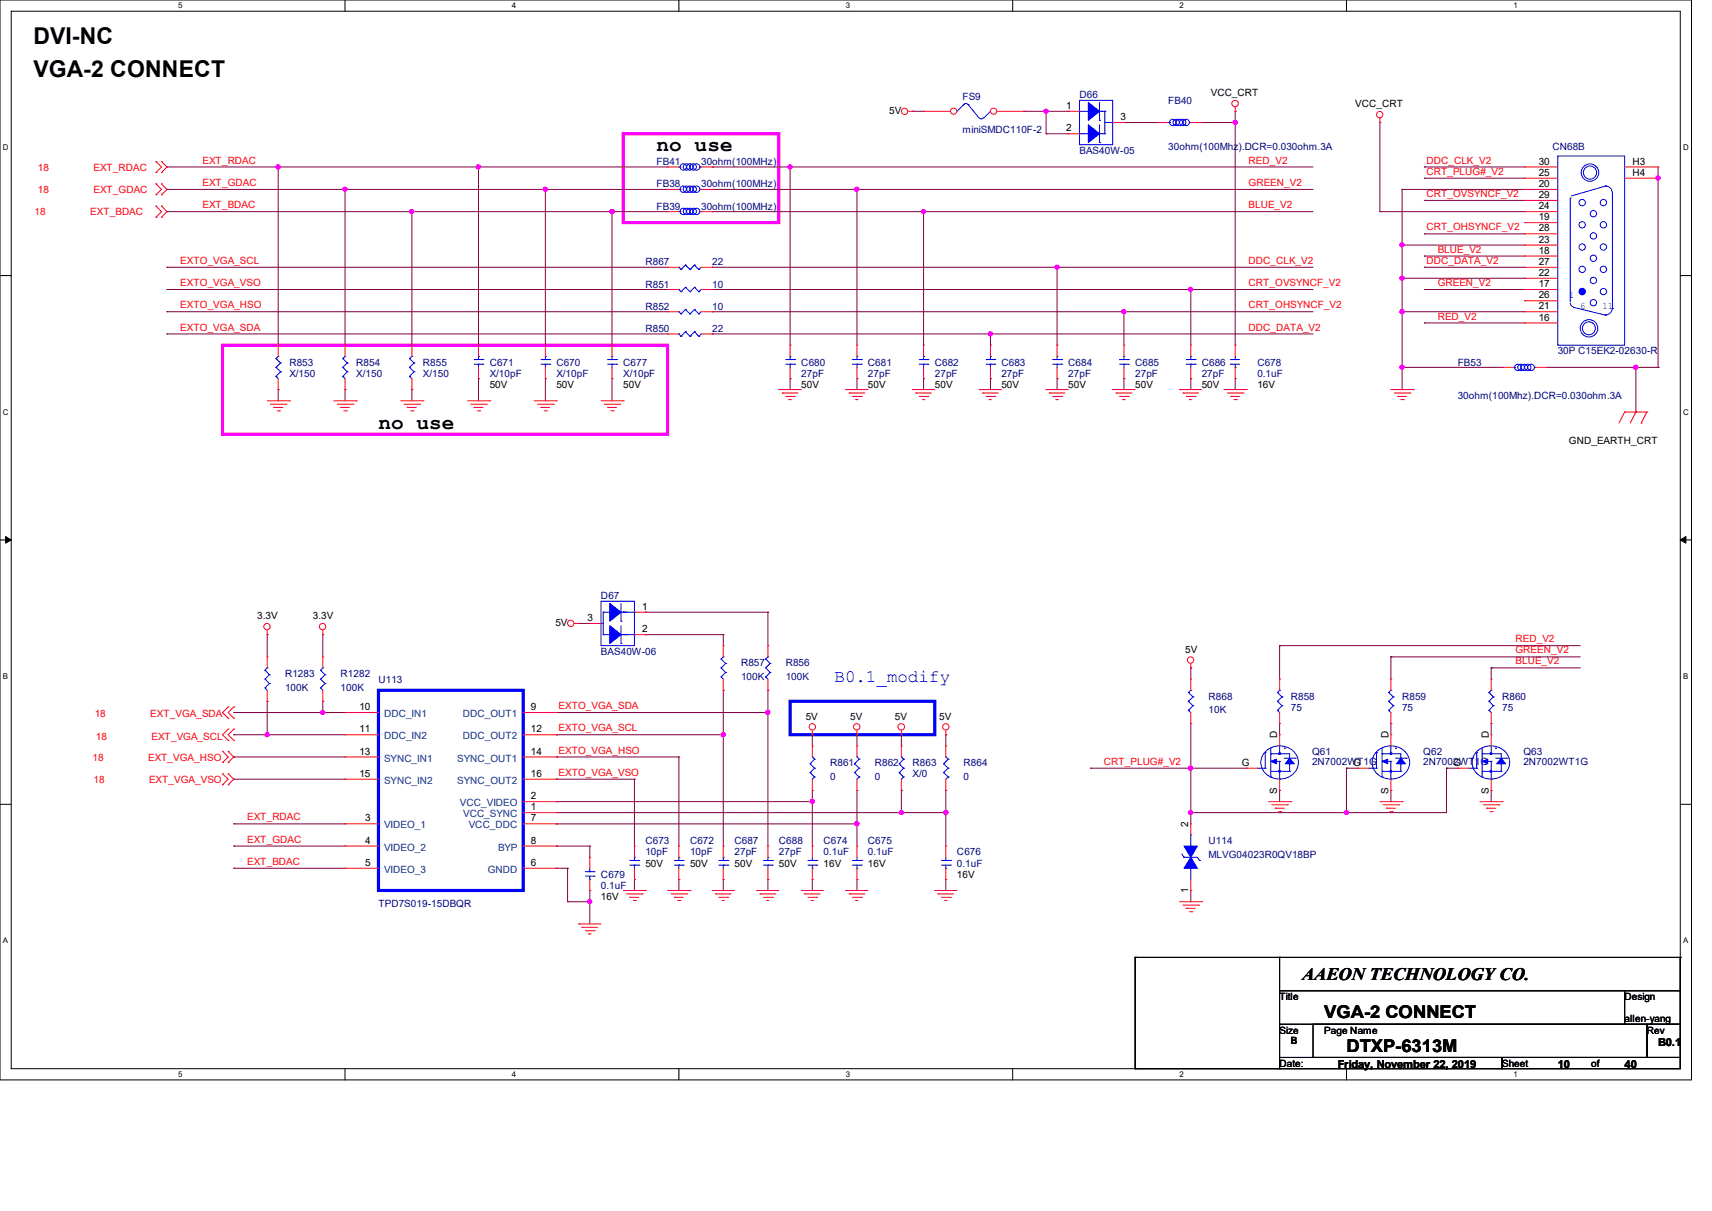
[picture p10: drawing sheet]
<svg xmlns="http://www.w3.org/2000/svg" width="297mm" height="210mm" viewBox="0 0 297 210" stroke-linecap="round" stroke-linejoin="round" font-family="sans-serif">
<path d="M0 0h293.5v187.3h-293.5zM1.9 1.9h289.6v183.4h-289.6z" fill="none" stroke="#000" stroke-width=".17"/>
<g fill="#fff">
<path d="M30.9 .2h.8v1.5h-.8z"/>
<path d="M30.9 185.5h.8v1.6h-.8z"/>
</g>
<path d="M59.9 0v1.9M59.9 185.3v2" fill="none" stroke="#000" stroke-width=".17"/>
<g fill="#fff">
<path d="M88.8 .2h.8v1.5h-.8z"/>
<path d="M88.8 185.5h.8v1.6h-.8z"/>
</g>
<path d="M117.8 0v1.9M117.8 185.3v2" fill="none" stroke="#000" stroke-width=".17"/>
<g fill="#fff">
<path d="M146.7 .2h.8v1.5h-.8z"/>
<path d="M146.7 185.5h.8v1.6h-.8z"/>
</g>
<path d="M175.7 0v1.9M175.7 185.3v2" fill="none" stroke="#000" stroke-width=".17"/>
<g fill="#fff">
<path d="M204.6 .2h.8v1.5h-.8z"/>
<path d="M204.6 185.5h.8v1.6h-.8z"/>
</g>
<path d="M233.6 0v1.9M233.6 185.3v2" fill="none" stroke="#000" stroke-width=".17"/>
<g fill="#fff">
<path d="M262.6 .2h.7v1.5h-.7z"/>
<path d="M262.6 185.5h.7v1.6h-.7z"/>
<path d="M.5 24.8h1v1.6h-1z"/>
<path d="M292 24.8h1v1.6h-1z"/>
<path d="M.5 70.7h1v1.5h-1z"/>
<path d="M292 70.7h1v1.5h-1z"/>
</g>
<path d="M0 47.8h1.9M291.5 47.8h2" fill="none" stroke="#000" stroke-width=".17"/>
<g fill="#fff">
<path d="M.5 116.5h.9v1.6h-.9z"/>
<path d="M292 116.5h.9v1.6h-.9z"/>
</g>
<path d="M0 93.6h1.9M291.5 93.6h2" fill="none" stroke="#000" stroke-width=".17"/>
<path d="M1 93l.9 .6-.9 .6zM291.5 93.6l1-.6v1.2z" fill="#000" stroke="#000" stroke-width=".17"/>
<g fill="#fff">
<path d="M.5 162.4h.9v1.5h-.9z"/>
<path d="M292 162.4h.9v1.5h-.9z"/>
</g>
<g fill="none" stroke="#000" stroke-width=".17">
<path d="M0 139.5h1.9M291.5 139.5h2M196.9 166h.1M196.9 166h94.6M196.9 166v19.3M222 171.8h69.5v5.8h-69.5zM222 166h.1M222 166v5.8M222 177.6v5.8M227.8 177.6h57.9v5.8h-57.9zM281.9 177.6h.1M281.9 171.8v5.8"/>
<path d="M285.7 177.6h5.8v5.8h-5.8zM291.5 166h.1M291.5 166v5.8M196.9 185.3h.1M196.9 185.3h25.1M222 183.4h38.6v1.9h-38.6zM222 183.4h.1M222 185.3h.1M260.6 183.4h30.9v1.9h-30.9z"/>
</g>
<path d="M108.1 23.2h27v15.4h-27zM38.6 59.9h77.2v15.4h-77.2z" fill="none" stroke="#f0f" stroke-width=".55"/>
<path d="M137.1 121.6h25.1v5.8h-25.1z" fill="none" stroke="#00f" stroke-width=".55"/>
<g fill="none" stroke="#800040" stroke-width=".17">
<path d="M158.3 19.3h.1M158.3 19.3h1.9M177.6 19.3h.1M177.6 19.3h7.7M181.5 19.3h.1M181.5 19.3v3.9M214.3 19.3h.1M214.3 19.3v40.6M29 32.9h.1M29 29h.1M29 36.7h.1M29 32.9h86.8"/>
<path d="M29 29h86.8M29 36.7h86.8M48.3 29h.1M48.3 29v30.9M59.9 32.9h.1M59.9 32.9v27M71.5 36.7h.1M71.5 36.7v23.2M83 29h.1M83 29v30.9M94.6 32.9h.1M94.6 32.9v27"/>
<path d="M106.2 36.7h.1M106.2 36.7v23.2M123.6 32.9h.1M123.6 29h.1M123.6 36.7h.1M123.6 32.9h104.2M123.6 29h104.2M123.6 36.7h104.2M137.1 29h.1M137.1 29v30.9M148.7 32.9h.1M148.7 32.9v27"/>
<path d="M160.2 36.7h.1M160.2 36.7v23.2M181.5 23.2h.1M181.5 23.2h3.8M195 21.3h.1M195 21.3h5.8M208.5 21.3h.1M208.5 21.3h5.8M214.3 21.3h.1M239.4 36.7h.1M239.4 21.3h.1M239.4 36.7h25.1"/>
<path d="M239.4 21.3v15.4M243.2 32.9h.1M243.2 32.9h21.3M243.2 32.9v34.7M247.1 29h.1M247.1 30.9h.1M247.1 34.8h.1M247.1 29h17.4M247.1 30.9h17.4M247.1 34.8h17.4M287.7 30.9h.1M287.7 29v34.7"/>
<path d="M29 46.4h.1M29 57.9h.1M29 54.1h.1M29 50.2h.1M29 46.4h86.8M29 54.1h86.8M29 50.2h86.8M29 57.9h86.8M123.6 54.1h.1M123.6 50.2h.1M123.6 46.4h.1M123.6 57.9h.1"/>
<path d="M123.6 46.4h104.2M123.6 54.1h104.2M123.6 50.2h104.2M123.6 57.9h104.2M171.8 57.9h.1M171.8 57.9v2M183.4 46.4h.1M183.4 46.4v13.5M195 54.1h.1M195 54.1v5.8M206.6 50.2h.1M206.6 50.2v9.7"/>
<path d="M243.2 42.5h.1M243.2 48.3h.1M243.2 54.1h.1M243.2 54.1h21.3M243.2 42.5h21.3M243.2 48.3h21.3M247.1 40.6h.1M247.1 44.4h.1M247.1 46.4h.1M247.1 50.2h.1M247.1 56h.1M247.1 46.4h17.4"/>
<path d="M247.1 50.2h17.4M247.1 40.6h17.4M247.1 44.4h17.4M247.1 56h17.4M48.3 67.6h.1M48.3 67.6v1.9M59.9 67.6h.1M59.9 67.6v1.9M71.5 67.6h.1M71.5 67.6v1.9M83 65.7h.1M83 65.7v3.8"/>
<path d="M94.6 65.7h.1M94.6 65.7v3.8M106.2 65.7h.1M106.2 65.7v3.8M137.1 65.7h.1M137.1 65.7v1.9M148.7 65.7h.1M148.7 65.7v1.9M160.2 65.7h.1M160.2 65.7v1.9M171.8 65.7h.1M171.8 65.7v1.9"/>
<path d="M183.4 65.7h.1M183.4 65.7v1.9M195 65.7h.1M195 65.7v1.9M206.6 65.7h.1M206.6 65.7v1.9M214.3 65.7h.1M214.3 65.7v1.9M243.2 63.7h.1M243.2 67.6h.1M243.2 63.7h17.4M268.4 63.7h19.3"/>
<path d="M283.8 63.7h.1M283.8 71.5h.1M283.8 63.7v7.8M287.7 63.7h.1M46.4 110.1h.1M46.4 110.1v3.8M56 110.1h.1M56 110.1v3.8M100.4 108.1h.1M100.4 108.1h1.9M112 110.1h.1M112 106.2h.1"/>
<path d="M112 110.1h13.5M112 106.2h21.2M125.5 119.7h.1M125.5 110.1h.1M125.5 110.1v1.9M125.5 119.7v27M133.2 119.7h.1M133.2 106.2h.1M133.2 106.2v5.8M133.2 119.7v27M206.6 115.8h.1M206.6 115.8v2"/>
<path d="M222 112h.1M222 112h52.2M222 112v5.8M241.3 113.9h.1M241.3 113.9v3.9M241.3 113.9h32.9M258.7 115.8h.1M258.7 115.8v2M258.7 115.8h15.5M40.6 131.3h.1M40.6 135.1h.1M40.6 123.6h.1"/>
<path d="M40.6 127.4h.1M40.6 127.4h19.3M40.6 131.3h19.3M40.6 135.1h19.3M40.6 123.6h19.3M46.4 127.4h.1M46.4 121.6h.1M46.4 121.6v5.8M56 123.6h.1M56 121.6h.1M56 121.6v2M96.5 127.4h.1"/>
<path d="M96.5 131.3h.1M96.5 139h.1M96.5 123.6h.1M96.5 135.1h.1M96.5 127.4h29M96.5 131.3h21.3M96.5 135.1h13.6M96.5 123.6h36.7M96.5 139h44.4M110.1 135.1h.1M110.1 135.1v11.6M117.8 131.3h.1"/>
<path d="M117.8 131.3v15.4M125.5 127.4h.1M133.2 123.6h.1M140.9 139h.1M140.9 127.4h.1M140.9 137.1h.1M140.9 127.4v2M140.9 137.1v9.6M148.7 127.4h.1M148.7 137.1h.1M148.7 127.4v2M148.7 137.1v9.6"/>
<path d="M156.4 137.1h.1M156.4 127.4h.1M156.4 127.4v2M156.4 137.1v3.8M164.1 127.4h.1M164.1 137.1h.1M164.1 127.4v2M164.1 137.1v9.6M189.2 133.2h.1M189.2 133.2h27M206.6 133.2h.1M206.6 125.5h.1"/>
<path d="M206.6 125.5v17.4M222 125.5h.1M222 137.1h.1M222 125.5v1.9M222 137.1v1.9M233.6 133.2h.1M233.6 133.2h1.9M233.6 133.2v7.7M241.3 125.5h.1M241.3 137.1h.1M241.3 125.5v1.9M241.3 137.1v1.9"/>
<path d="M251 133.2h.1M251 133.2v7.7h-44.4M251 133.2h1.9M258.7 125.5h.1M258.7 137.1h.1M258.7 125.5v1.9M258.7 137.1v1.9M40.6 146.7h.1M40.6 142.9h.1M40.6 150.6h.1M40.6 146.7h19.3M40.6 142.9h19.3"/>
<path d="M40.6 150.6h19.3M96.5 150.6h.1M96.5 142.9h.1M96.5 140.9h.1M96.5 146.7h.1M96.5 140.9h67.6M96.5 146.7h5.8M96.5 142.9h52.2M96.5 150.6h2M98.5 150.6h.1M98.5 156.4h.1M98.5 150.6v5.8"/>
<path d="M98.5 156.4h3.8M102.3 156.4h.1M102.3 146.7h.1M102.3 154.4h.1M102.3 146.7v2M102.3 154.4v5.8M110.1 152.5h.1M110.1 152.5v1.9M117.8 152.5h.1M117.8 152.5v1.9M125.5 152.5h.1M125.5 152.5v1.9"/>
<path d="M133.2 152.5h.1M133.2 152.5v1.9M140.9 152.5h.1M140.9 152.5v1.9M148.7 142.9h.1M148.7 152.5h.1M148.7 152.5v1.9M156.4 140.9h.1M164.1 152.5h.1M164.1 140.9h.1M164.1 152.5v1.9M206.6 154.4h.1"/>
<path d="M206.6 140.9h.1M206.6 154.4v2M233.6 140.9h.1"/>
</g>
<g fill="#f0f" stroke="#f0f" stroke-width=".17">
<circle cx="125.5" cy="127.4" r=".37"/>
<circle cx="71.4" cy="36.7" r=".37"/>
<circle cx="148.6" cy="32.8" r=".37"/>
<circle cx="137.1" cy="29" r=".36"/>
<circle cx="59.8" cy="32.8" r=".36"/>
<circle cx="214.3" cy="21.2" r=".36"/>
<circle cx="94.6" cy="32.8" r=".36"/>
<circle cx="106.2" cy="36.7" r=".37"/>
<circle cx="83" cy="29" r=".36"/>
<circle cx="195" cy="54" r=".36"/>
<circle cx="206.6" cy="50.2" r=".37"/>
<circle cx="183.4" cy="46.3" r=".37"/>
<circle cx="160.2" cy="36.7" r=".36"/>
<circle cx="133.2" cy="123.5" r=".36"/>
<circle cx="233.6" cy="140.9" r=".36"/>
<circle cx="206.6" cy="140.9" r=".37"/>
<circle cx="206.6" cy="133.2" r=".37"/>
<circle cx="181.5" cy="19.3" r=".36"/>
<circle cx="56" cy="123.5" r=".36"/>
<circle cx="140.9" cy="139" r=".36"/>
<circle cx="148.6" cy="142.9" r=".37"/>
<circle cx="164.1" cy="140.9" r=".37"/>
<circle cx="156.4" cy="140.9" r=".36"/>
<circle cx="48.3" cy="29" r=".37"/>
<circle cx="102.3" cy="156.4" r=".36"/>
<circle cx="171.8" cy="57.9" r=".36"/>
<circle cx="46.3" cy="127.4" r=".36"/>
<circle cx="243.2" cy="42.5" r=".36"/>
<circle cx="243.2" cy="54" r=".36"/>
<circle cx="243.2" cy="48.3" r=".36"/>
<circle cx="287.6" cy="30.9" r=".36"/>
<circle cx="243.2" cy="63.7" r=".36"/>
<circle cx="283.8" cy="63.7" r=".37"/>
</g>
<g fill="none" stroke="#f00" stroke-width=".17">
<path d="M157.5 19.3h.8M158.3 19.3h.1M214.3 19.3h.1M214.3 18.5v.8M27.1 29.9h.1M27.1 28h.1M27.1 33.8h.1M27.1 31.9h.1M27.1 37.7h.1M27.1 35.7h.1M27.1 28l.9 1-.9 .9M27.1 31.9l.9 1-.9 .9"/>
<path d="M27.1 35.7l.9 1-.9 1M28 28h.1M28 29.9h.1M28 31.9h.1M28 33.8h.1M28 35.7h.1M28 37.7h.1M28 28l1 1-1 .9M28 31.9l1 1-1 .9M28 35.7l1 1-1 1M115.8 36.7h.1M115.8 36.7h2"/>
<path d="M121.6 36.7h2M123.6 36.7h.1M239.4 21.3h.1M239.4 20.5v.8M264.5 29h.1M264.5 30.9h.1M264.5 32.9h.1M264.5 34.8h.1M264.5 36.7h.1M264.5 38.6h.1M264.5 36.7h5.8M264.5 29h5.8"/>
<path d="M264.5 30.9h5.8M264.5 32.9h5.8M264.5 34.8h5.8M264.5 38.6h5.8M281.9 29h5.8M281.9 30.9h5.8M287.7 29h.1M287.7 30.9h.1M48.3 59.9h.1M48.3 59.9v1.9M59.9 59.9h.1M59.9 59.9v1.9"/>
<path d="M71.5 59.9h.1M71.5 59.9v1.9M83 59.9h.1M83 59.9v1.9M94.6 59.9h.1M94.6 59.9v1.9M106.2 59.9h.1M106.2 59.9v1.9M115.8 46.4h.1M115.8 57.9h.1M115.8 46.4h2M115.8 57.9h2"/>
<path d="M121.6 46.4h2M121.6 57.9h2M123.6 46.4h.1M123.6 57.9h.1M148.7 59.9h.1M148.7 59.9v1.9M160.2 59.9h.1M160.2 59.9v1.9M171.8 59.9h.1M171.8 59.9v1.9M183.4 59.9h.1M183.4 59.9v1.9"/>
<path d="M195 59.9h.1M195 59.9v1.9M214.3 59.9h.1M214.3 59.9v1.9M264.5 40.6h.1M264.5 42.5h.1M264.5 44.4h.1M264.5 46.4h.1M264.5 48.3h.1M264.5 50.2h.1M264.5 52.2h.1M264.5 54.1h.1"/>
<path d="M264.5 56h.1M264.5 46.4h5.8M264.5 40.6h5.8M264.5 42.5h5.8M264.5 44.4h5.8M264.5 48.3h5.8M264.5 50.2h5.8M264.5 52.2h5.8M264.5 54.1h5.8M264.5 56h5.8M46.4 69.5h3.8M46.9 70.1h2.7"/>
<path d="M47.5 70.7h.1M47.5 70.7h1.6M48.1 71.2h.4M48.3 67.6h.1M48.3 65.7v1.9M48.5 71.2h.1M49.6 70.1h.1M50.2 69.5h.1M57.9 69.5h3.9M58.5 70.1h2.7M59.1 70.7h.1M59.1 70.7h1.5"/>
<path d="M59.6 71.2h.5M59.9 67.6h.1M59.9 65.7v1.9M60.1 71.2h.1M61.2 70.1h.1M61.8 69.5h.1M69.5 69.5h3.9M70.1 70.1h2.7M70.7 70.7h.1M70.7 70.7h1.5M71.2 71.2h.4M71.5 67.6h.1"/>
<path d="M71.5 65.7v1.9M71.6 71.2h.1M72.8 70.1h.1M73.4 69.5h.1M81.1 69.5h3.9M81.7 70.1h2.7M82.3 70.7h.1M82.3 70.7h1.5M82.8 71.2h.4M83 65.7h.1M83 63.7v2M83.2 71.2h.1"/>
<path d="M84.4 70.1h.1M85 69.5h.1M92.7 69.5h3.8M93.3 70.1h2.7M93.9 70.7h.1M93.9 70.7h1.5M94.4 71.2h.4M94.6 65.7h.1M94.6 63.7v2M94.8 71.2h.1M96 70.1h.1M96.5 69.5h.1"/>
<path d="M104.3 69.5h3.8M104.8 70.1h2.7M105.4 70.7h.1M105.4 70.7h1.6M106 71.2h.4M106.2 65.7h.1M106.2 63.7v2M106.4 71.2h.1M107.5 70.1h.1M108.1 69.5h.1M135.1 67.6h.1M135.1 67.6h3.9"/>
<path d="M135.7 68.2h.1M135.7 68.2h2.7M136.3 68.7h1.5M136.9 69.3h.1M136.9 69.3h.4M137.8 68.7h.1M146.7 67.6h.1M146.7 67.6h3.9M147.3 68.2h.1M147.3 68.2h2.7M147.9 68.7h1.5M148.5 69.3h.1"/>
<path d="M148.5 69.3h.3M148.7 65.7h.1M148.7 63.7v2M149.4 68.7h.1M158.3 67.6h.1M158.3 67.6h3.9M158.9 68.2h.1M158.9 68.2h2.7M159.5 68.7h1.5M160.1 69.3h.1M160.1 69.3h.3M160.2 65.7h.1"/>
<path d="M160.2 63.7v2M161 68.7h.1M169.9 67.6h.1M169.9 67.6h3.8M170.5 68.2h.1M170.5 68.2h2.7M171.1 68.7h1.5M171.6 69.3h.1M171.6 69.3h.4M171.8 65.7h.1M171.8 63.7v2M172.6 68.7h.1"/>
<path d="M181.5 67.6h.1M181.5 67.6h3.8M182 68.2h.1M182 68.2h2.7M182.6 68.7h1.6M183.2 69.3h.1M183.2 69.3h.4M183.4 65.7h.1M183.4 63.7v2M184.2 68.7h.1M193 67.6h.1M193 67.6h3.9"/>
<path d="M193.6 68.2h.1M193.6 68.2h2.7M194.2 68.7h1.5M194.8 69.3h.1M194.8 69.3h.4M195 65.7h.1M195 63.7v2M195.7 68.7h.1M204.6 67.6h.1M204.6 67.6h3.9M205.2 68.2h.1M205.2 68.2h2.7"/>
<path d="M205.8 68.7h1.5M206.4 69.3h.1M206.4 69.3h.4M207.3 68.7h.1M212.3 67.6h3.9M212.9 68.2h2.7M213.5 68.7h.1M213.5 68.7h1.6M214.1 69.3h.4M214.3 65.7h.1M214.3 63.7v2M214.5 69.3h.1"/>
<path d="M215.6 68.2h.1M216.2 67.6h.1M241.3 67.6h3.9M241.9 68.2h2.7M242.5 68.7h.1M242.5 68.7h1.5M243 69.3h.5M243.5 69.3h.1M244.6 68.2h.1M245.2 67.6h.1M260.6 63.7h.1M260.6 63.7h2"/>
<path d="M266.4 63.7h2M268.4 63.7h.1M281.9 71.5h.1M281.9 71.5l-1 1.9M281.9 71.5h3.8M283.8 71.5h.1M283.8 71.5l-1 1.9M284.7 73.4h.1M285.7 71.5h.1M285.7 71.5l-1 1.9M46.4 110.1h.1M46.4 113.9h.1"/>
<path d="M46.4 109.3v.8M46.4 113.9v1.9M46.4 119.7v1.9M56 110.1h.1M56 113.9h.1M56 109.3v.8M56 113.9v1.9M56 119.7v1.9M99.6 108.1h.8M100.4 108.1h.1M102.3 108.1h.1M102.3 108.1h2"/>
<path d="M110.1 106.2h1.9M110.1 110.1h1.9M112 106.2h.1M112 110.1h.1M125.5 119.7h.1M125.5 112h.1M125.5 112v1.9M125.5 117.8v1.9M133.2 119.7h.1M133.2 112h.1M133.2 112v1.9M133.2 117.8v1.9"/>
<path d="M206.6 115.8h.1M206.6 115.1v.7M222 117.8h.1M222 117.8v1.9M241.3 117.8h.1M241.3 117.8v1.9M258.7 117.8h.1M258.7 117.8v1.9M38.6 136.1h.1M38.6 134.2h.1M38.6 132.2h.1M38.6 130.3h.1"/>
<path d="M38.6 134.2l1 .9-1 1M38.6 130.3l1 1-1 .9M39.6 134.2h.1M39.6 136.1h.1M39.6 130.3h.1M39.6 132.2h.1M39.6 122.6h.1M39.6 124.5h.1M39.6 126.4h.1M39.6 128.4h.1M39.6 134.2l1 .9-1 1M39.6 130.3l1 1-1 .9"/>
<path d="M39.6 122.6l-1 1 1 .9M39.6 126.4l-1 1 1 1M40.6 122.6h.1M40.6 124.5h.1M40.6 126.4h.1M40.6 128.4h.1M40.6 122.6l-1 1 1 .9M40.6 126.4l-1 1 1 1M46.4 121.6h.1M56 121.6h.1M140.9 127.4h.1M140.9 137.1h.1"/>
<path d="M140.9 129.4h.1M140.9 126.7v.7M140.9 129.4v1.9M140.9 135.1v2M148.7 127.4h.1M148.7 137.1h.1M148.7 129.4h.1M148.7 126.7v.7M148.7 129.4v1.9M148.7 135.1v2M156.4 127.4h.1M156.4 137.1h.1"/>
<path d="M156.4 129.4h.1M156.4 126.7v.7M156.4 129.4v1.9M156.4 135.1v2M164.1 127.4h.1M164.1 137.1h.1M164.1 129.4h.1M164.1 126.7v.7M164.1 129.4v1.9M164.1 135.1v2M216.2 133.2h.1M216.2 133.2h1.9"/>
<path d="M220.1 139h3.8M220.6 139.6h2.8M222 125.5h.1M222 127.4h.1M222 137.1h.1M222 123.6v1.9M222 127.4v2M222 135.1v2M223.4 139.6h.1M223.9 139h.1M235.5 133.2h.1M235.5 133.2h1.9"/>
<path d="M239.4 139h3.8M239.9 139.6h2.8M241.3 125.5h.1M241.3 127.4h.1M241.3 137.1h.1M241.3 123.6v1.9M241.3 127.4v2M241.3 135.1v2M242.7 139.6h.1M243.2 139h.1M256.8 139h3.8M257.3 139.6h2.8"/>
<path d="M258.7 125.5h.1M258.7 123.6v1.9M260.1 139.6h.1M260.6 139h.1M102.3 148.7h.1M102.3 154.4h.1M102.3 148.7v1.9M102.3 152.5v1.9M108.1 154.4h3.9M108.7 155h2.7M109.3 155.6h.1M109.3 155.6h1.5"/>
<path d="M109.9 156.2h.3M110.1 152.5h.1M110.1 146.7h.1M110.1 146.7v2M110.1 150.6v1.9M110.2 156.2h.1M111.4 155h.1M112 154.4h.1M115.8 154.4h3.9M116.4 155h2.7M117 155.6h.1M117 155.6h1.5"/>
<path d="M117.6 156.2h.4M117.8 152.5h.1M117.8 146.7h.1M117.8 146.7v2M117.8 150.6v1.9M118 156.2h.1M119.1 155h.1M119.7 154.4h.1M123.6 154.4h.1M123.6 154.4h3.8M124.1 155h.1M124.1 155h2.7"/>
<path d="M124.7 155.6h1.6M125.3 156.2h.1M125.3 156.2h.4M126.3 155.6h.1M131.3 154.4h.1M131.3 154.4h3.8M131.9 155h.1M131.9 155h2.7M132.5 155.6h1.5M133 156.2h.1M133 156.2h.4M133.2 152.5h.1"/>
<path d="M133.2 146.7h.1M133.2 146.7v2M133.2 150.6v1.9M134 155.6h.1M139 154.4h.1M139 154.4h3.9M139.6 155h.1M139.6 155h2.7M140.2 155.6h1.5M140.8 156.2h.1M140.8 156.2h.3M140.9 146.7h.1"/>
<path d="M140.9 152.5h.1M140.9 146.7v2M140.9 150.6v1.9M141.7 155.6h.1M146.7 154.4h.1M146.7 154.4h3.9M147.3 155h.1M147.3 155h2.7M147.9 155.6h1.5M148.5 156.2h.1M148.5 156.2h.3M148.7 146.7h.1"/>
<path d="M148.7 152.5h.1M148.7 146.7v2M148.7 150.6v1.9M149.4 155.6h.1M162.2 154.4h.1M162.2 154.4h3.8M162.7 155h.1M162.7 155h2.7M163.3 155.6h1.6M163.9 156.2h.1M163.9 156.2h.4M164.9 155.6h.1"/>
<path d="M204.6 156.4h3.9M205.2 157h2.7M205.8 157.5h.1M205.8 157.5h1.5M206.4 158.1h.4M206.8 158.1h.1M207.9 157h.1M208.5 156.4h.1M221.2 140.2h.1M221.2 140.2h1.6M221.8 140.8h.4M222.2 140.8h.1"/>
<path d="M240.5 140.2h.1M240.5 140.2h1.6M241.1 140.8h.4M241.5 140.8h.1M257.9 140.2h.1M257.9 140.2h1.6M258.5 140.8h.4M258.9 140.8h.1M100.4 160.2h.1M100.4 160.2h3.9M101 160.8h.1M101 160.8h2.7"/>
<path d="M101.6 161.4h1.5M102.2 162h.1M102.2 162h.3M103.1 161.4h.1"/>
<circle cx="156.9" cy="19.3" r=".55"/>
<circle cx="214.3" cy="17.9" r=".56"/>
<circle cx="239.4" cy="19.9" r=".55"/>
<circle cx="46.3" cy="108.7" r=".55"/>
<circle cx="56" cy="108.7" r=".55"/>
<circle cx="99" cy="108.1" r=".55"/>
<circle cx="206.5" cy="114.5" r=".55"/>
<circle cx="140.9" cy="126" r=".55"/>
<circle cx="148.6" cy="126" r=".55"/>
<circle cx="156.4" cy="126" r=".56"/>
<circle cx="164.1" cy="126" r=".55"/>
</g>
<g fill="none" stroke="#00f" stroke-width=".17">
<path d="M167.1 18.1l.5-.2 .4 .3M167.2 18.2h.1M167.2 18.2l-1.2 1.1M168 18.2h.1M168 18.2l1.9 2.3M171.8 19.3h.1M171.8 19.3l-1.2 1.2M117.8 36.7h.2M118 36.7h.1M121.5 36.7h.1M170.6 20.4l-.3 .2-.4-.1M270.3 27.1h11.6v32.8h-11.6z"/>
<path d="M272.4 34.4h.1M272.4 34.4v17.9M278.6 32.3a1.14 1.14 0 0 1 1.1 1.1M278.6 32.3h.1M278.6 32.3l-6 1.7M279.7 33.4v20.1M117.8 46.4h.1M117.8 57.9h.1M117.8 46.4l.4 .3M117.8 57.9l.4 .4M118.2 46.7h.1M118.2 58.3h.1"/>
<path d="M118.9 46h.1M118.9 57.5h.1M118.9 46l-.7 .7M118.9 46l.8 .7M118.9 57.5l-.7 .8M118.9 57.5l.8 .8M119.7 46.7h.1M119.7 58.3h.1M120.5 46h.1M120.5 57.5h.1M120.5 46l.7 .7M120.5 46l-.8 .7"/>
<path d="M120.5 57.5l.7 .8M120.5 57.5l-.8 .8M121.2 46.7h.1M121.2 58.3h.1M121.6 46.4l-.4 .3M121.6 57.9l-.4 .4M272.4 52.5l.3 .6 .2 .1M273 53.3l5.6 1.4M278.6 54.7h.1M279.7 53.5a1.14 1.14 0 0 1-1.3 1.1M279.7 53.5h.1M47.9 62.2h.1"/>
<path d="M47.9 65.3h.1M47.9 63.7h.1M47.9 62.2l.8 .7M47.9 65.3l.4 .4M47.9 63.7l.8 .8M48.3 61.8h.1M48.3 61.8l-.4 .4M48.7 64.5h.1M48.7 62.9h.1M48.7 64.5l-.8 .8M48.7 62.9l-.8 .8M59.5 62.2h.1"/>
<path d="M59.5 65.3h.1M59.5 63.7h.1M59.5 62.2l.7 .7M59.5 65.3l.4 .4M59.5 63.7l.7 .8M59.9 61.8h.1M59.9 61.8l-.4 .4M60.2 64.5h.1M60.2 62.9h.1M60.2 64.5l-.7 .8M60.2 62.9l-.7 .8M71 62.2h.1"/>
<path d="M71 65.3h.1M71 63.7h.1M71 62.2l.8 .7M71 65.3l.5 .4M71 63.7l.8 .8M71.5 61.8h.1M71.5 61.8l-.5 .4M71.8 64.5h.1M71.8 62.9h.1M71.8 64.5l-.8 .8M71.8 62.9l-.8 .8M82.3 62.4h1.5"/>
<path d="M82.3 63.2h1.5M83 61.8h.1M83 63.2h.1M83 61.8v.6M83 63.2v.5M83.8 62.4h.1M83.8 63.2h.1M93.9 62.4h1.5M93.9 63.2h1.5M94.6 61.8h.1M94.6 63.2h.1M94.6 61.8v.6"/>
<path d="M94.6 63.2v.5M95.4 62.4h.1M95.4 63.2h.1M105.4 62.4h1.6M105.4 63.2h1.6M106.2 61.8h.1M106.2 63.2h.1M106.2 61.8v.6M106.2 63.2v.5M107 62.4h.1M107 63.2h.1M147.9 62.4h1.5"/>
<path d="M147.9 63.2h1.5M148.7 61.8h.1M148.7 63.2h.1M148.7 61.8v.6M148.7 63.2v.5M149.4 62.4h.1M149.4 63.2h.1M159.5 62.4h1.5M159.5 63.2h1.5M160.2 61.8h.1M160.2 63.2h.1M160.2 61.8v.6"/>
<path d="M160.2 63.2v.5M161 62.4h.1M161 63.2h.1M171.1 62.4h1.5M171.1 63.2h1.5M171.8 61.8h.1M171.8 63.2h.1M171.8 61.8v.6M171.8 63.2v.5M172.6 62.4h.1M172.6 63.2h.1M182.6 62.4h1.6"/>
<path d="M182.6 63.2h1.6M183.4 61.8h.1M183.4 63.2h.1M183.4 61.8v.6M183.4 63.2v.5M184.2 62.4h.1M184.2 63.2h.1M194.2 62.4h1.5M194.2 63.2h1.5M195 61.8h.1M195 63.2h.1M195 61.8v.6"/>
<path d="M195 63.2v.5M195.7 62.4h.1M195.7 63.2h.1M213.5 63.2h.1M213.5 62.4h.1M213.5 62.4h1.6M213.5 63.2h1.6M214.3 63.7h.1M214.3 62.4h.1M214.3 61.8v.6M214.3 63.2v.5M262.6 63.7h.2"/>
<path d="M262.8 63.7h.1M266.2 63.7h.1M266.2 63.7h.2M46 116.2h.1M46 119.3h.1M46 117.8h.1M46 116.2l.7 .8M46 119.3l.4 .4M46 117.8l.7 .7M46.4 115.8h.1M46.4 115.8l-.4 .4M46.7 118.5h.1"/>
<path d="M46.7 117h.1M46.7 118.5l-.7 .8M46.7 117l-.7 .8M55.6 116.2h.1M55.6 119.3h.1M55.6 117.8h.1M55.6 116.2l.8 .8M55.6 119.3l.4 .4M55.6 117.8l.8 .7M56 115.8h.1M56 115.8l-.4 .4M56.4 118.5h.1"/>
<path d="M56.4 117h.1M56.4 118.5l-.8 .8M56.4 117l-.8 .8M104.3 104.3h5.8v7.7h-5.8zM104.3 108.1h.1M104.3 108.1h.3M104.6 106.2h.1M104.6 110.1h.1M104.6 110.1h1.2M104.6 106.2h1.2M104.6 106.2v3.9M105.8 110.1h.1"/>
<path d="M107.5 106.2h2.6M107.7 107.7h.1M107.7 111.6h.1M107.7 110.1h2.4M107.7 104.6v3.1M107.7 108.5v3.1M108.1 106.2h.1M108.7 110.1h.1M108.7 106.2h.1M110.1 106.2h.1M110.1 110.1h.1M125.1 114.3h.1"/>
<path d="M125.1 117.4h.1M125.1 115.8h.1M125.1 114.3l.8 .8M125.1 117.4l.4 .4M125.1 115.8l.8 .8M125.5 113.9h.1M125.5 113.9l-.4 .4M125.9 116.6h.1M125.9 115.1h.1M125.9 116.6l-.8 .8M125.9 115.1l-.8 .7M132.8 114.3h.1"/>
<path d="M132.8 117.4h.1M132.8 115.8h.1M132.8 114.3l.8 .8M132.8 117.4l.4 .4M132.8 115.8l.8 .8M133.2 113.9h.1M133.2 113.9l-.4 .4M133.6 116.6h.1M133.6 115.1h.1M133.6 116.6l-.8 .8M133.6 115.1l-.8 .7M222 119.7h.1"/>
<path d="M222 119.7l-.4 .4M241.3 119.7h.1M241.3 119.7l-.4 .4M258.7 119.7h.1M258.7 119.7l-.4 .4M140.5 134h.1M140.5 132.5h.1M140.5 134l.8 .7M140.5 132.5l.8 .7M140.9 131.3h.1M140.9 131.3l.4 .4M141.3 131.7h.1"/>
<path d="M141.3 134.7h.1M141.3 133.2h.1M141.3 131.7l-.8 .8M141.3 134.7l-.4 .4M141.3 133.2l-.8 .8M148.3 134h.1M148.3 132.5h.1M148.3 134l.8 .7M148.3 132.5l.8 .7M148.7 131.3h.1M148.7 131.3l.4 .4M149.1 131.7h.1"/>
<path d="M149.1 134.7h.1M149.1 133.2h.1M149.1 131.7l-.8 .8M149.1 134.7l-.4 .4M149.1 133.2l-.8 .8M156 134h.1M156 132.5h.1M156 134l.8 .7M156 132.5l.8 .7M156.4 131.3h.1M156.4 131.3l.4 .4M156.8 131.7h.1"/>
<path d="M156.8 134.7h.1M156.8 133.2h.1M156.8 131.7l-.8 .8M156.8 134.7l-.4 .4M156.8 133.2l-.8 .8M163.7 134h.1M163.7 132.5h.1M163.7 134l.8 .7M163.7 132.5l.8 .7M164.1 131.3h.1M164.1 131.3l.4 .4M164.5 131.7h.1"/>
<path d="M164.5 134.7h.1M164.5 133.2h.1M164.5 131.7l-.8 .8M164.5 134.7l-.4 .4M164.5 133.2l-.8 .8M218.1 133.2h1.4M219.5 130.4a3.4 3.4 0 0 1 5.7 1.2 3.2 3.2 0 0 1-1.3 3 3.2 3.2 0 0 1-3.3 .2 2.71 2.71 0 0 1-1.1-4.4zM219.5 133.2h.1M219.5 130.5h.1M219.5 130.5v2.7M220.5 134.7h.1M220.5 130.7h.1"/>
<path d="M220.5 129.8v4.9M220.5 130.7h3.2v1M220.5 133.8h3.2M221.4 132h.6M221.6 120.1h.1M221.6 123.2h.1M221.6 121.6h.1M221.6 120.1l.8 .8M221.6 123.2l.4 .4M221.6 121.6l.8 .8M222 130.7h.1M222 132h.1"/>
<path d="M222 135.1h.1M222 129.4v1.3M222 132v3.1M222.4 122.4h.1M222.4 120.9h.1M222.4 122.4l-.8 .8M222.4 120.9l-.8 .7M222.8 129.8h.1M222.8 131.5h1.9M223.7 133.8h.1M223.7 131.7h.1M223.7 132.5h.1"/>
<path d="M223.7 132.5v1.3M224.7 131.5h.1M237.4 133.2h1.4M238.8 130.4a3.4 3.4 0 0 1 5.7 1.2 3.2 3.2 0 0 1-1.3 3 3.2 3.2 0 0 1-3.3 .2 2.71 2.71 0 0 1-1.1-4.4zM238.8 133.2h.1M238.8 130.5h.1M238.8 130.5v2.7M239.8 134.7h.1M239.8 130.7h.1M239.8 130.7h3.2v1M239.8 133.8h3.2M239.8 129.8v4.9"/>
<path d="M240.7 132h.6M240.9 120.1h.1M240.9 123.2h.1M240.9 121.6h.1M240.9 120.1l.8 .8M240.9 123.2l.4 .4M240.9 121.6l.8 .8M241.3 130.7h.1M241.3 132h.1M241.3 135.1h.1M241.3 129.4v1.3M241.3 132v3.1"/>
<path d="M241.7 122.4h.1M241.7 120.9h.1M241.7 122.4l-.8 .8M241.7 120.9l-.8 .7M242.1 129.8h.1M242.1 131.5h1.9M243 133.8h.1M243 131.7h.1M243 132.5h.1M243 132.5v1.3M244 131.5h.1M258.3 120.1h.1"/>
<path d="M258.3 123.2h.1M258.3 121.6h.1M258.3 120.1l.8 .8M258.3 123.2l.4 .4M258.3 121.6l.8 .8M259.1 122.4h.1M259.1 120.9h.1M259.1 122.4l-.8 .8M259.1 120.9l-.8 .7M101.6 151.9h1.5M101.6 151.2h1.5M102.3 152.5h.1"/>
<path d="M102.3 151.2h.1M102.3 150.6v.6M102.3 151.9v.6M103.1 151.9h.1M103.1 151.2h.1M109.3 149.2h1.5M109.3 150h1.5M110.1 148.7h.1M110.1 150h.1M110.1 148.7v.5M110.1 150v.6M110.8 149.2h.1"/>
<path d="M110.8 150h.1M117 149.2h1.5M117 150h1.5M117.8 148.7h.1M117.8 150h.1M117.8 148.7v.5M117.8 150v.6M118.5 149.2h.1M118.5 150h.1M132.5 149.2h1.5M132.5 150h1.5M133.2 148.7h.1"/>
<path d="M133.2 150h.1M133.2 148.7v.5M133.2 150v.6M134 149.2h.1M134 150h.1M140.2 149.2h1.5M140.2 150h1.5M140.9 150.6h.1M140.9 149.2h.1M140.9 148.7v.5M140.9 150v.6M141.7 150h.1"/>
<path d="M141.7 149.2h.1M147.9 149.2h1.5M147.9 150h1.5M148.7 150.6h.1M148.7 149.2h.1M148.7 148.7v.5M148.7 150v.6M149.4 150h.1M149.4 149.2h.1"/>
<circle cx="118.5" cy="36.7" r=".55"/>
<circle cx="119.1" cy="36.7" r=".56"/>
<circle cx="119.7" cy="36.7" r=".55"/>
<circle cx="120.3" cy="36.7" r=".55"/>
<circle cx="120.9" cy="36.7" r=".56"/>
<circle cx="274.5" cy="35.1" r=".55"/>
<circle cx="274.5" cy="39" r=".55"/>
<circle cx="275.8" cy="29.9" r="1.14"/>
<circle cx="275.9" cy="29.9" r="1.51"/>
<circle cx="276.4" cy="37.1" r=".55"/>
<circle cx="278.2" cy="39" r=".55"/>
<circle cx="278.2" cy="35.1" r=".55"/>
<circle cx="274.5" cy="42.8" r=".55"/>
<circle cx="274.5" cy="46.7" r=".55"/>
<circle cx="275.7" cy="56.9" r="1.12"/>
<circle cx="275.7" cy="56.9" r="1.51"/>
<circle cx="276.4" cy="48.6" r=".55"/>
<circle cx="276.4" cy="44.8" r=".55"/>
<circle cx="276.4" cy="40.9" r=".55"/>
<circle cx="276.4" cy="52.5" r=".55"/>
<circle cx="278.2" cy="46.7" r=".55"/>
<circle cx="278.2" cy="50.6" r=".55"/>
<circle cx="278.2" cy="42.8" r=".55"/>
<circle cx="263.3" cy="63.7" r=".55"/>
<circle cx="263.9" cy="63.7" r=".56"/>
<circle cx="264.5" cy="63.7" r=".55"/>
<circle cx="265" cy="63.7" r=".55"/>
<circle cx="265.6" cy="63.7" r=".56"/>
</g>
<g fill="#00f" stroke="#00f" stroke-width=".17">
<path d="M223.7 131.5l.8 1h-1.5z"/>
<path d="M243 131.5l.8 1h-1.5z"/>
<path d="M220.5 132l.9-.3v.8z" fill-rule="evenodd"/>
<path d="M105.8 104.6l1.9 1.6-1.9 1.5z" fill-rule="evenodd"/>
<path d="M105.8 108.5l1.9 1.6-1.9 1.5z" fill-rule="evenodd"/>
<path d="M239.8 132l.9-.3v.8z" fill-rule="evenodd"/>
<circle cx="222" cy="130.7" r=".17"/>
<circle cx="222" cy="133.8" r=".17"/>
<circle cx="274.5" cy="50.6" r=".56"/>
<circle cx="241.3" cy="130.7" r=".17"/>
<circle cx="241.3" cy="133.8" r=".17"/>
</g>
<circle cx="165.4" cy="19.3" r=".54" fill="#fff" stroke="#f00" stroke-width=".17"/>
<path d="M160.2 19.3h.1M160.2 19.3h4.7" fill="none" stroke="#f00" stroke-width=".17"/>
<circle cx="172.4" cy="19.3" r=".54" fill="#fff" stroke="#f00" stroke-width=".17"/>
<g fill="none" stroke="#f00" stroke-width=".17">
<path d="M173 19.3h4.6M177.6 19.3h.1M185.3 19.3h.1M185.3 19.3h2M115.8 32.9h.1M115.8 29h.1M115.8 32.9h2M115.8 29h2M121.6 32.9h2M121.6 29h2M123.6 32.9h.1M123.6 29h.1"/>
<path d="M185.3 23.2h.1M185.3 23.2h2M193 21.3h2M195 21.3h.1M200.8 21.3h.1M200.8 21.3h1.9M206.6 21.3h1.9M208.5 21.3h.1M115.8 50.2h.1M115.8 54.1h.1M115.8 50.2h2M115.8 54.1h2"/>
<path d="M121.6 50.2h2M121.6 54.1h2M123.6 50.2h.1M123.6 54.1h.1M137.1 59.9h.1M137.1 59.9v1.9M206.6 59.9h.1M206.6 59.9v1.9M137.1 65.7h.1M137.1 63.7v2M206.6 65.7h.1M206.6 63.7v2"/>
<path d="M206.6 117.8h.1M206.6 117.8v1.9M59.9 123.6h.1M59.9 127.4h.1M59.9 131.3h.1M59.9 135.1h.1M59.9 123.6h5.8M59.9 127.4h5.8M59.9 131.3h5.8M59.9 135.1h5.8M90.8 123.6h5.7M90.8 127.4h5.7"/>
<path d="M90.8 131.3h5.7M90.8 135.1h5.7M90.8 139h5.7M96.5 123.6h.1M96.5 127.4h.1M96.5 131.3h.1M96.5 135.1h.1M96.5 139h.1M206.6 125.5h.1M206.6 123.6v1.9M252.9 133.2h.1M252.9 133.2h1.9"/>
<path d="M258.7 127.4h.1M258.7 137.1h.1M258.7 127.4v2M258.7 135.1v2M59.9 142.9h.1M59.9 146.7h.1M59.9 150.6h.1M59.9 142.9h5.8M59.9 146.7h5.8M59.9 150.6h5.8M90.8 142.9h5.7M90.8 146.7h5.7"/>
<path d="M90.8 150.6h5.7M90.8 140.9h5.7M96.5 150.6h.1M96.5 146.7h.1M96.5 140.9h.1M96.5 142.9h.1M125.5 152.5h.1M125.5 146.7h.1M125.5 146.7v2M125.5 150.6v1.9M164.1 146.7h.1M164.1 152.5h.1"/>
<path d="M164.1 146.7v2M164.1 150.6v1.9M206.6 154.4h.1M206.6 142.9h.1M206.6 142.9v1.9M206.6 152.5v1.9"/>
</g>
<g fill="none" stroke="#00f" stroke-width=".17">
<path d="M187.3 17.4h5.7v7.7h-5.7zM187.3 19.3h1.9M189.2 19.3h.1M190.5 19.3h1.2M190.8 17.8v3.1M191.1 19.3h.1M191.7 19.3h.1M191.7 19.3v3.9M117.8 32.9h.2M117.8 29h.2M118 32.9h.1M118 29h.1"/>
<path d="M121.5 32.9h.1M121.5 29h.1M187.3 23.2h1.9M189.2 23.2h.1M190.8 20.9h.1M190.8 24.7h.1M190.8 23.2h.9M190.8 21.6v3.1M191.7 23.2h.1M191.7 21.3h1.3M193 21.3h.1M202.7 21.3h.2"/>
<path d="M202.9 21.3h.1M206.4 21.3h.1M206.4 21.3h.2M117.8 50.2h.1M117.8 54.1h.1M117.8 50.2l.4 .4M117.8 54.1l.4 .3M118.2 50.6h.1M118.2 54.4h.1M118.9 49.8h.1M118.9 53.7h.1M118.9 49.8l-.7 .8"/>
<path d="M118.9 49.8l.8 .8M118.9 53.7l-.7 .7M118.9 53.7l.8 .7M119.7 50.6h.1M119.7 54.4h.1M120.5 49.8h.1M120.5 53.7h.1M120.5 49.8l.7 .8M120.5 49.8l-.8 .8M120.5 53.7l.7 .7M120.5 53.7l-.8 .7M121.2 50.6h.1"/>
<path d="M121.2 54.4h.1M121.6 50.2l-.4 .4M121.6 54.1l-.4 .3M136.3 62.4h1.5M136.3 63.2h1.5M137.1 61.8h.1M137.1 63.2h.1M137.1 61.8v.6M137.1 63.2v.5M137.8 62.4h.1M137.8 63.2h.1M205.8 62.4h1.5"/>
<path d="M205.8 63.2h1.5M206.6 61.8h.1M206.6 63.2h.1M206.6 61.8v.6M206.6 63.2v.5M207.3 62.4h.1M207.3 63.2h.1M206.6 119.7h.1M206.6 119.7l-.4 .4M206.2 120.1h.1M206.2 123.2h.1M206.2 121.6h.1"/>
<path d="M206.2 120.1l.8 .8M206.2 123.2l.4 .4M206.2 121.6l.8 .8M207 122.4h.1M207 120.9h.1M207 122.4l-.8 .8M207 120.9l-.8 .7M254.8 133.2h1.4M256.1 130.4a3.4 3.4 0 0 1 5.7 1.2 3.2 3.2 0 0 1-1.3 3 3.2 3.2 0 0 1-3.3 .2 2.71 2.71 0 0 1-1.1-4.4zM256.2 133.2h.1M256.2 130.5h.1M256.2 130.5v2.7"/>
<path d="M257.1 134.7h.1M257.1 130.7h.1M257.1 129.8v4.9M257.1 130.7h3.3v1M257.1 133.8h3.3M258.1 132h.6M258.7 130.7h.1M258.7 132h.1M258.7 135.1h.1M258.7 129.4v1.3M258.7 132v3.1M259.5 129.8h.1"/>
<path d="M259.5 131.5h1.9M260.4 133.8h.1M260.4 131.7h.1M260.4 132.5h.1M260.4 132.5v1.3M261.4 131.5h.1M124.7 150h1.6M124.7 149.2h1.6M125.5 148.7h.1M125.5 150h.1M125.5 148.7v.5M125.5 150v.6"/>
<path d="M126.3 149.2h.1M126.3 150h.1M163.3 150h1.6M163.3 149.2h1.6M164.1 150.6h.1M164.1 149.2h.1M164.1 148.7v.5M164.1 150v.6M164.9 150h.1M164.9 149.2h.1M205 148.1l.4 .6M205.4 148.7h.1"/>
<path d="M205.4 148.7h2.3l.4 .5M206.6 150.6h.1M206.6 144.8h.1M206.6 144.8v1.9M206.6 150.6v1.9M208.1 149.2h.1"/>
<circle cx="118.5" cy="29" r=".55"/>
<circle cx="118.5" cy="32.8" r=".55"/>
<circle cx="119.1" cy="32.8" r=".56"/>
<circle cx="119.1" cy="29" r=".56"/>
<circle cx="119.7" cy="32.8" r=".55"/>
<circle cx="119.7" cy="29" r=".55"/>
<circle cx="120.3" cy="32.8" r=".55"/>
<circle cx="120.3" cy="29" r=".55"/>
<circle cx="120.9" cy="32.8" r=".56"/>
<circle cx="120.9" cy="29" r=".56"/>
<circle cx="203.5" cy="21.2" r=".55"/>
<circle cx="204" cy="21.2" r=".55"/>
<circle cx="204.6" cy="21.2" r=".56"/>
<circle cx="205.2" cy="21.2" r=".55"/>
<circle cx="205.8" cy="21.2" r=".55"/>
</g>
<g fill="#00f" stroke="#00f" stroke-width=".17">
<path d="M260.4 131.5l.8 1h-1.5z"/>
<path d="M206.6 148.7l1.1 1.9h-2.3z"/>
<path d="M205.4 146.7h2.3l-1.1 2z"/>
<path d="M188.8 17.8l2 1.5-2 1.6z" fill-rule="evenodd"/>
<path d="M188.8 21.6l2 1.6-2 1.5z" fill-rule="evenodd"/>
<path d="M257.1 132l1-.3v.8z" fill-rule="evenodd"/>
<circle cx="258.7" cy="130.7" r=".17"/>
<circle cx="258.7" cy="133.8" r=".17"/>
</g>
<path d="M65.7 119.7h25.1v34.7h-25.1z" fill="none" stroke="#00f" stroke-width=".55"/>
<g fill="#f0f" stroke="#f0f" stroke-width=".17">
<circle cx="125.5" cy="127.4" r=".37"/>
<circle cx="71.4" cy="36.7" r=".37"/>
<circle cx="148.6" cy="32.8" r=".37"/>
<circle cx="137.1" cy="29" r=".36"/>
<circle cx="59.8" cy="32.8" r=".36"/>
<circle cx="214.3" cy="21.2" r=".36"/>
<circle cx="94.6" cy="32.8" r=".36"/>
<circle cx="106.2" cy="36.7" r=".37"/>
<circle cx="83" cy="29" r=".36"/>
<circle cx="195" cy="54" r=".36"/>
<circle cx="206.6" cy="50.2" r=".37"/>
<circle cx="183.4" cy="46.3" r=".37"/>
<circle cx="160.2" cy="36.7" r=".36"/>
<circle cx="133.2" cy="123.5" r=".36"/>
<circle cx="233.6" cy="140.9" r=".36"/>
<circle cx="206.6" cy="140.9" r=".37"/>
<circle cx="206.6" cy="133.2" r=".37"/>
<circle cx="181.5" cy="19.3" r=".36"/>
<circle cx="56" cy="123.5" r=".36"/>
<circle cx="140.9" cy="139" r=".36"/>
<circle cx="148.6" cy="142.9" r=".37"/>
<circle cx="164.1" cy="140.9" r=".37"/>
<circle cx="156.4" cy="140.9" r=".36"/>
<circle cx="48.3" cy="29" r=".37"/>
<circle cx="102.3" cy="156.4" r=".36"/>
<circle cx="171.8" cy="57.9" r=".36"/>
<circle cx="46.3" cy="127.4" r=".36"/>
<circle cx="243.2" cy="42.5" r=".36"/>
<circle cx="243.2" cy="54" r=".36"/>
<circle cx="243.2" cy="48.3" r=".36"/>
<circle cx="287.6" cy="30.9" r=".36"/>
<circle cx="243.2" cy="63.7" r=".36"/>
<circle cx="283.8" cy="63.7" r=".37"/>
</g>
<g font-size="4">
<text x="5.8" y="7.6">DVI-NC</text>
<text x="5.8" y="13.4">VGA-2 CONNECT</text>
</g>
<g font-size="3.6">
<text x="113.9" y="26.2">no use</text>
<text x="65.7" y="74.5">no use</text>
</g>
<text font-size="3" fill="#00f" x="144.8" y="118.2">B0.1_modify</text>
<g font-size="3">
<text x="225.9" y="169.9">AAEON TECHNOLOGY CO.</text>
<text x="229.7" y="176.6">VGA-2 CONNECT</text>
<text x="233.6" y="182.4">DTXP-6313M</text>
</g>
<g font-size="1.9">
<text x="232.1" y="185.2">Friday, November 22, 2019</text>
<text x="270.3" y="185.2">10</text>
<text x="281.9" y="185.2">40</text>
<text x="287.7" y="181.3">B0.1</text>
</g>
<g font-size="1.7" fill="#000080">
<text x="167" y="17.3">FS9</text>
<text x="187.3" y="17.1">D66</text>
<text x="167" y="23.1">miniSMDC110F-2</text>
<text x="202.7" y="18">FB40</text>
<text x="113.9" y="28.7">FB41</text>
<text x="121.6" y="28.7">30ohm(100MHz)</text>
<text x="187.3" y="26.7">BAS40W-05</text>
<text x="202.7" y="25.9">30ohm(100Mhz).DCR=0.030ohm.3A</text>
<text x="269.3" y="25.9">CN68B</text>
<text x="113.9" y="32.5">FB38</text>
<text x="121.6" y="32.5">30ohm(100MHz)</text>
<text x="113.9" y="36.4">FB39</text>
<text x="121.6" y="36.4">30ohm(100MHz)</text>
<text x="112" y="46">R867</text>
<text x="123.6" y="46">22</text>
<text x="112" y="49.9">R851</text>
<text x="112" y="53.8">R852</text>
<text x="123.6" y="49.9">10</text>
<text x="123.6" y="53.8">10</text>
<text x="112" y="57.6">R850</text>
<text x="123.6" y="57.6">22</text>
<text x="50.2" y="63.4">R853</text>
<text x="50.2" y="65.3">X/150</text>
<text x="61.8" y="63.4">R854</text>
<text x="61.8" y="65.3">X/150</text>
<text x="73.4" y="63.4">R855</text>
<text x="73.4" y="65.3">X/150</text>
<text x="85" y="63.4">C671</text>
<text x="85" y="65.3">X/10pF</text>
<text x="96.5" y="63.4">C670</text>
<text x="96.5" y="65.3">X/10pF</text>
<text x="108.1" y="63.4">C677</text>
<text x="108.1" y="65.3">X/10pF</text>
<text x="139" y="63.4">C680</text>
<text x="139" y="65.3">27pF</text>
<text x="150.6" y="63.4">C681</text>
<text x="150.6" y="65.3">27pF</text>
<text x="162.2" y="63.4">C682</text>
<text x="162.2" y="65.3">27pF</text>
<text x="173.7" y="63.4">C683</text>
<text x="173.7" y="65.3">27pF</text>
<text x="185.3" y="63.4">C684</text>
<text x="185.3" y="65.3">27pF</text>
<text x="196.9" y="63.4">C685</text>
<text x="196.9" y="65.3">27pF</text>
<text x="208.5" y="63.4">C686</text>
<text x="208.5" y="65.3">27pF</text>
<text x="218.1" y="63.4">C678</text>
<text x="218.1" y="65.3">0.1uF</text>
<text x="252.9" y="63.4">FB53</text>
<text x="270.2" y="61.5">30P C15EK2-02630-R</text>
<text x="252.9" y="69.2">30ohm(100Mhz).DCR=0.030ohm.3A</text>
<text x="104.3" y="103.9">D67</text>
<text x="104.3" y="113.6">BAS40W-06</text>
<text x="49.4" y="117.4">R1283</text>
<text x="49.4" y="119.8">100K</text>
<text x="59.1" y="117.4">R1282</text>
<text x="59.1" y="119.8">100K</text>
<text x="65.7" y="118.4">U113</text>
<text x="128.6" y="115.5">R857</text>
<text x="128.6" y="117.9">100K</text>
<text x="136.3" y="115.5">R856</text>
<text x="136.3" y="117.9">100K</text>
<text x="209.7" y="121.3">R868</text>
<text x="209.7" y="123.6">10K</text>
<text x="223.9" y="121.3">R858</text>
<text x="223.9" y="123.2">75</text>
<text x="243.2" y="121.3">R859</text>
<text x="243.2" y="123.2">75</text>
<text x="260.6" y="121.3">R860</text>
<text x="260.6" y="123.2">75</text>
<text x="227.6" y="131">Q61</text>
<text x="246.9" y="131">Q62</text>
<text x="264.3" y="131">Q63</text>
<text x="144" y="132.9">R861</text>
<text x="144" y="135.2">0</text>
<text x="151.8" y="132.9">R862</text>
<text x="151.8" y="135.2">0</text>
<text x="158.3" y="132.9">R863</text>
<text x="158.3" y="134.8">X/0</text>
<text x="167.2" y="132.9">R864</text>
<text x="167.2" y="135.2">0</text>
<text x="227.6" y="132.7">2N7002WT1G</text>
<text x="246.9" y="132.7">2N7002WT1G</text>
<text x="264.3" y="132.7">2N7002WT1G</text>
<text x="112" y="146.4">C673</text>
<text x="112" y="148.3">10pF</text>
<text x="119.7" y="146.4">C672</text>
<text x="119.7" y="148.3">10pF</text>
<text x="127.4" y="146.4">C687</text>
<text x="127.4" y="148.3">27pF</text>
<text x="135.1" y="146.4">C688</text>
<text x="135.1" y="148.3">27pF</text>
<text x="142.9" y="146.4">C674</text>
<text x="142.9" y="148.3">0.1uF</text>
<text x="150.6" y="146.4">C675</text>
<text x="150.6" y="148.3">0.1uF</text>
<text x="166" y="148.3">C676</text>
<text x="209.7" y="146.4">U114</text>
<text x="209.7" y="148.7">MLVG04023R0QV18BP</text>
<text x="104.3" y="152.2">C679</text>
<text x="104.3" y="154.1">0.1uF</text>
<text x="166" y="150.3">0.1uF</text>
<text x="65.7" y="157.2">TPD7S019-15DBQR</text>
</g>
<g font-size="1.7">
<text x="210.1" y="16.7">VCC_CRT</text>
<text x="154.3" y="19.8">5V</text>
<text x="184.9" y="18.9">1</text>
<text x="184.9" y="22.8">2</text>
<text x="194.4" y="20.8">3</text>
<text x="235.1" y="18.6">VCC_CRT</text>
<text x="266.9" y="28.5">30</text>
<text x="283.2" y="28.5">H3</text>
<text x="266.9" y="30.5">25</text>
<text x="266.9" y="32.4">20</text>
<text x="266.9" y="34.3">29</text>
<text x="283.2" y="30.5">H4</text>
<text x="266.9" y="36.3">24</text>
<text x="266.9" y="38.2">19</text>
<text x="266.9" y="40.1">28</text>
<text x="266.9" y="42.1">23</text>
<text x="266.9" y="44">18</text>
<text x="266.9" y="45.9">27</text>
<text x="266.9" y="47.8">22</text>
<text x="266.9" y="49.8">17</text>
<text x="266.9" y="51.7">26</text>
<text x="266.9" y="53.6">21</text>
<text x="266.9" y="55.6">16</text>
<text x="85" y="67.3">50V</text>
<text x="96.5" y="67.3">50V</text>
<text x="108.1" y="67.3">50V</text>
<text x="139" y="67.3">50V</text>
<text x="150.6" y="67.3">50V</text>
<text x="162.2" y="67.3">50V</text>
<text x="173.7" y="67.3">50V</text>
<text x="185.3" y="67.3">50V</text>
<text x="196.9" y="67.3">50V</text>
<text x="208.5" y="67.3">50V</text>
<text x="218.1" y="67.3">16V</text>
<text x="272.2" y="76.9">GND_EARTH_CRT</text>
<text x="44.6" y="107.4">3.3V</text>
<text x="54.3" y="107.4">3.3V</text>
<text x="101.9" y="107.7">3</text>
<text x="111.4" y="105.7">1</text>
<text x="96.3" y="108.6">5V</text>
<text x="111.4" y="109.6">2</text>
<text x="205.6" y="113.2">5V</text>
<text x="62.4" y="123.1">10</text>
<text x="92.1" y="123.1">9</text>
<text x="139.8" y="124.8">5V</text>
<text x="147.5" y="124.8">5V</text>
<text x="155.2" y="124.8">5V</text>
<text x="162.9" y="124.8">5V</text>
<text x="62.4" y="127">11</text>
<text x="62.4" y="130.8">13</text>
<text x="92.1" y="127">12</text>
<text x="92.1" y="130.8">14</text>
<text x="221.6" y="128" transform="rotate(-90 221.6 128)">D</text>
<text x="240.9" y="128" transform="rotate(-90 240.9 128)">D</text>
<text x="258.3" y="128" transform="rotate(-90 258.3 128)">D</text>
<text x="62.4" y="134.7">15</text>
<text x="92.1" y="134.7">16</text>
<text x="215.4" y="132.8">G</text>
<text x="221.6" y="137.6" transform="rotate(-90 221.6 137.6)">S</text>
<text x="234.7" y="132.8">G</text>
<text x="240.9" y="137.6" transform="rotate(-90 240.9 137.6)">S</text>
<text x="252.1" y="132.8">G</text>
<text x="258.3" y="137.6" transform="rotate(-90 258.3 137.6)">S</text>
<text x="63.3" y="142.4">3</text>
<text x="92.1" y="138.6">2</text>
<text x="92.1" y="140.5">1</text>
<text x="92.1" y="142.4">7</text>
<text x="206.2" y="143.4" transform="rotate(-90 206.2 143.4)">2</text>
<text x="63.3" y="146.3">4</text>
<text x="92.1" y="146.3">8</text>
<text x="63.3" y="150.2">5</text>
<text x="92.1" y="150.2">6</text>
<text x="112" y="150.3">50V</text>
<text x="119.7" y="150.3">50V</text>
<text x="127.4" y="150.3">50V</text>
<text x="135.1" y="150.3">50V</text>
<text x="142.9" y="150.3">16V</text>
<text x="150.6" y="150.3">16V</text>
<text x="166" y="152.2">16V</text>
<text x="206.2" y="154.9" transform="rotate(-90 206.2 154.9)">1</text>
<text x="104.3" y="156">16V</text>
<text x="222" y="173.4">Title</text>
<text x="281.8" y="173.4">Design</text>
<text x="222" y="179.2">Size</text>
<text x="229.7" y="179.2">Page Name</text>
<text x="281.8" y="177.3">allen-yang</text>
<text x="285.7" y="179.2">Rev</text>
<text x="222" y="185">Date:</text>
<text x="223.9" y="181.1">B</text>
<text x="260.6" y="185">Sheet</text>
<text x="276" y="185">of</text>
</g>
<g font-size="1.7" fill="#f00">
<text x="6.6" y="29.6">18</text>
<text x="16.2" y="29.6">EXT_RDAC</text>
<text x="35.1" y="28.4">EXT_RDAC</text>
<text x="216.6" y="28.4">RED_V2</text>
<text x="247.5" y="28.4">DDC_CLK_V2</text>
<text x="6.6" y="33.5">18</text>
<text x="16.2" y="33.5">EXT_GDAC</text>
<text x="35.1" y="32.3">EXT_GDAC</text>
<text x="216.6" y="32.3">GREEN_V2</text>
<text x="247.5" y="30.3">CRT_PLUG#_V2</text>
<text x="247.5" y="34.2">CRT_OVSYNCF_V2</text>
<text x="6" y="37.3">18</text>
<text x="15.7" y="37.3">EXT_BDAC</text>
<text x="35.1" y="36.1">EXT_BDAC</text>
<text x="216.6" y="36.1">BLUE_V2</text>
<text x="247.5" y="40">CRT_OHSYNCF_V2</text>
<text x="31.3" y="45.8">EXTO_VGA_SCL</text>
<text x="216.6" y="45.8">DDC_CLK_V2</text>
<text x="247.5" y="45.8">DDC_DATA_V2</text>
<text x="249.4" y="43.8">BLUE_V2</text>
<text x="31.3" y="53.5">EXTO_VGA_HSO</text>
<text x="31.3" y="49.6">EXTO_VGA_VSO</text>
<text x="216.6" y="53.5">CRT_OHSYNCF_V2</text>
<text x="216.6" y="49.6">CRT_OVSYNCF_V2</text>
<text x="249.4" y="49.6">GREEN_V2</text>
<text x="31.3" y="57.3">EXTO_VGA_SDA</text>
<text x="216.6" y="57.3">DDC_DATA_V2</text>
<text x="249.4" y="55.4">RED_V2</text>
<text x="262.9" y="111.4">RED_V2</text>
<text x="262.9" y="113.3">GREEN_V2</text>
<text x="262.9" y="115.2">BLUE_V2</text>
<text x="16.4" y="124.4">18</text>
<text x="26.1" y="124.4">EXT_VGA_SDA</text>
<text x="96.9" y="123">EXTO_VGA_SDA</text>
<text x="16" y="131.9">18</text>
<text x="16.6" y="128.3">18</text>
<text x="25.7" y="131.9">EXT_VGA_HSO</text>
<text x="26.3" y="128.3">EXT_VGA_SCL</text>
<text x="96.9" y="126.8">EXTO_VGA_SCL</text>
<text x="96.9" y="130.7">EXTO_VGA_HSO</text>
<text x="16.2" y="135.8">18</text>
<text x="25.9" y="135.8">EXT_VGA_VSO</text>
<text x="96.9" y="134.5">EXTO_VGA_VSO</text>
<text x="191.5" y="132.6">CRT_PLUG#_V2</text>
<text x="42.9" y="142.3">EXT_RDAC</text>
<text x="42.9" y="146.1">EXT_GDAC</text>
<text x="42.9" y="150">EXT_BDAC</text>
</g>
<g font-size="1.7" fill="#00f">
<text x="272.2" y="51.6">1</text>
<text x="274.2" y="53.6">6</text>
<text x="278" y="53.6">11</text>
</g>
<g font-size="1.7" fill="#004080">
<text x="66.6" y="124.4">DDC_IN1</text>
<text x="80.3" y="124.4">DDC_OUT1</text>
<text x="66.6" y="128.2">DDC_IN2</text>
<text x="80.3" y="128.2">DDC_OUT2</text>
<text x="66.6" y="132.1">SYNC_IN1</text>
<text x="66.6" y="135.9">SYNC_IN2</text>
<text x="79.3" y="132.1">SYNC_OUT1</text>
<text x="79.3" y="135.9">SYNC_OUT2</text>
<text x="66.6" y="143.7">VIDEO_1</text>
<text x="79.8" y="139.8">VCC_VIDEO</text>
<text x="80.3" y="141.7">VCC_SYNC</text>
<text x="81.3" y="143.7">VCC_DDC</text>
<text x="66.6" y="147.5">VIDEO_2</text>
<text x="86.4" y="147.5">BYP</text>
<text x="66.6" y="151.4">VIDEO_3</text>
<text x="84.6" y="151.4">GNDD</text>
</g>
<g font-size="1.4">
<text x="30.9" y="1.4">5</text>
<text x="88.8" y="1.4">4</text>
<text x="146.7" y="1.4">3</text>
<text x="204.6" y="1.4">2</text>
<text x="262.6" y="1.4">1</text>
<text x=".5" y="26.1">D</text>
<text x="292" y="26.1">D</text>
<text x=".5" y="71.9">C</text>
<text x="292" y="71.9">C</text>
<text x=".5" y="117.8">B</text>
<text x="292" y="117.8">B</text>
<text x=".5" y="163.6">A</text>
<text x="292" y="163.6">A</text>
<text x="30.9" y="186.8">5</text>
<text x="88.8" y="186.8">4</text>
<text x="146.7" y="186.8">3</text>
<text x="204.6" y="186.8">2</text>
<text x="262.6" y="186.8">1</text>
</g>
</svg>
